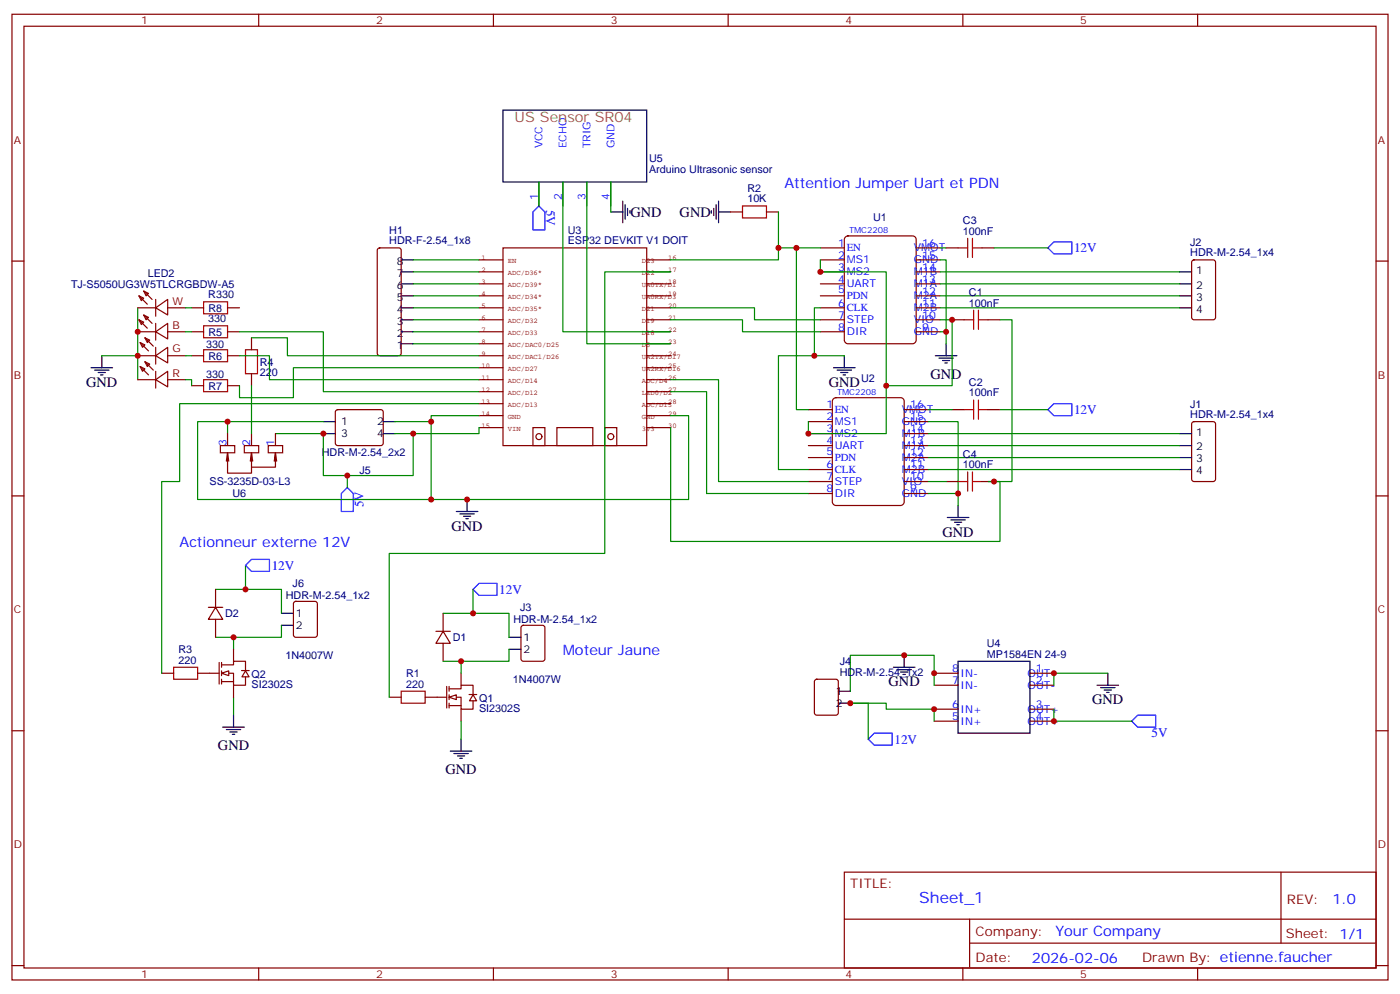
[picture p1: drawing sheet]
<svg xmlns="http://www.w3.org/2000/svg" width="412mm" height="293mm" viewBox="0 0 412 293" stroke-linecap="round" stroke-linejoin="round" font-family="sans-serif">
<g fill="none" stroke="#870000" stroke-width=".35">
<path d="M3.5 4.2h405.4v284.3h-405.4zM7.1 7.7h398.2v277.3h-398.2zM76.2 4.2v3.5M145.3 4.2v3.5M214.5 4.2v3.5M283.6 4.2v3.5M352.8 4.2v3.5M158.7 53.6v7M165.8 53.6v7M172.9 53.6v7M179.9 53.6v7M3.5 76.9h3.6"/>
<path d="M215.2 62.4h3.5M225.8 62.4h3.5M241.7 73h7M241.7 76.5h7M248.9 69.9l.9-.4h19l.9 .4 .2 .6v29.7l-.5 .8-.6 .2h-19l-.9-.5-.2-.5v-29.7zM269.9 73h7M269.9 76.5h7M278.7 73h3.5M289.3 73h3.5M351.2 76.7l.5-.2h5.7l.6 .4 .1 16.6-.5 .6-5.9 .1-.6-.5-.1-16.5zM405.3 76.9h3.6M241.7 80h7"/>
<path d="M241.7 83.6h7M241.7 87.1h7M241.7 90.6h7M241.7 94.2h7M241.7 97.7h7M269.9 80h7M269.9 83.6h7M269.9 87.1h7M269.9 90.6h7M269.9 94.2h7M269.9 97.7h7M280.5 94.2h3.5"/>
<path d="M291 94.2h3.6M245.4 117.5l.8-.4h19.1l.8 .4 .2 .6v29.7l-.4 .8-.6 .2h-19.1l-.8-.4-.2-.6v-29.7zM238.1 120.6h7.1M238.1 124.1h7.1M238.1 127.7h7.1M238.1 131.2h7.1M238.1 134.7h7.1M238.1 138.3h7.1M266.3 120.6h7.1M266.3 124.1h7.1M266.3 127.7h7.1M266.3 131.2h7.1"/>
<path d="M266.3 134.7h7.1M266.3 138.3h7.1M280.5 120.6h3.5M291 120.6h3.6M351.2 124.3l.5-.2h5.7l.6 .5 .1 16.5-.5 .6-5.9 .1-.6-.5-.1-16.5zM3.5 146h3.6M238.1 141.8h7.1M238.1 145.3h7.1M266.3 141.8h7.1M266.3 145.3h7.1M278.7 141.8h3.5M289.3 141.8h3.5"/>
<path d="M405.3 146h3.6M135.8 198.2v3.6M153.7 184.3l.5-.2h5.6l.7 .4v9.5l-.4 .6-5.9 .1-.7-.5v-9.4zM275.2 198.2h7M303.4 198.2h7M3.5 215.2h3.6M128.8 205.3h2.8M131.6 202.1v6.4M132.3 205.3h3.5v3.5h3.5v-2.5M132.3 202.8h3.5v-1h3.5v2.8M132.3 202.1v1.4M132.3 204.6v1.4"/>
<path d="M132.3 207v1.5M132.3 207.8h3.5M135.8 208.8v3.5M138.2 204.5h2.2M139.3 204.6l1.1 1.7h-2.1zM240.1 200.2l.5-.2h5.6l.7 .4v9.5l-.4 .6-5.9 .1-.7-.5v-9.4zM275.2 201.8h7M275.2 208.8h7M275.2 212.3h7M303.4 201.8h7M303.4 208.8h7M303.4 212.3h7"/>
<path d="M405.3 215.2h3.6M248.7 256.8h156.6v28.2h-156.6zM377.3 256.8v20.9M248.7 270.6h156.5M285.6 277.7h119.6M285.6 270.6v14.1M3.5 284.3h3.6M76.2 285v3.5M145.3 285v3.5M214.5 285v3.5M283.6 285v3.5M352.8 285v3.5"/>
<path d="M405.3 284.3h3.6"/>
</g>
<g fill="none" stroke="#850000" stroke-width=".35">
<path d="M141.1 76.5h7.1M148.2 73h42.3v58.2h-42.3zM190.5 76.5h7.1M141.1 80h7.1M141.1 83.6h7.1M141.1 87.1h7.1M141.1 90.6h7.1M141.1 94.2h7.1M141.1 97.7h7.1M190.5 80h7.1M190.5 83.6h7.1M190.5 87.1h7.1"/>
<path d="M190.5 90.6h7.1M190.5 94.2h7.1M190.5 97.7h7.1M141.1 108.3h7.1M141.1 111.8h7.1M141.1 115.3h7.1M141.1 118.9h7.1M141.1 101.2h7.1M141.1 104.7h7.1M190.5 108.3h7.1M190.5 111.8h7.1M190.5 115.3h7.1"/>
<path d="M190.5 118.9h7.1M190.5 101.2h7.1M190.5 104.7h7.1M141.1 122.4h7.1M141.1 125.9h7.1M157 125.9h3.5v5.3h-3.5zM164 125.9h10.6v5.3h-10.6zM178.2 125.9h3.5v5.3h-3.5zM190.5 122.4h7.1M190.5 125.9h7.1"/>
<circle cx="158.7" cy="128.6" r=".88"/>
<circle cx="179.9" cy="128.6" r=".88"/>
</g>
<path d="M158.7 60.6l1.8 1.8v5.3h-3.5v-5.3zM310.4 71.2h5.3v3.6h-5.3l-1.7-1.8zM310.4 118.9h5.3v3.5h-5.3l-1.7-1.8zM102.3 143.5l1.8 1.8v5.3h-3.6v-5.3zM255.8 217.6l1.7-1.7h5.3v3.5h-5.3zM335.1 210.6h5.3v3.5h-5.3l-1.7-1.8z" fill="none" stroke="#00f" stroke-width=".35"/>
<g fill="none" stroke="#008700" stroke-width=".35">
<path d="M229.3 62.4v10.6h5.3M229.3 73v3.5h-31.7M241.7 73h-7.1v47.6h3.5M241.7 76.5v3.5h19.4v33.6M276.9 76.5h1.8v21.2M276.9 73h1.8M292.8 73h15.9M241.7 90.6h-1.8v14.1h8.8M276.9 97.7h1.8v3.5M276.9 80h70.6M276.9 83.6h70.6M276.9 87.1h70.6"/>
<path d="M276.9 90.6h70.6M280.5 94.2v19.4h-19.4v14.1h-23v-3.6M294.6 94.2h3.5v47.6h-7.1M197.6 111.8h14.1v30h26.4M197.6 115.3h10.5v30h30M239.9 104.7h-10.6v33.6h8.8M197.6 125.9v33.5h97v-17.6h-1.8M273.4 124.1h8.8v21.2M273.4 127.7h74.1M273.4 131.2h74.1M273.4 134.7h74.1M273.4 138.3h74.1"/>
<path d="M273.4 120.6h7.1M294.6 120.6h14.1M273.4 145.3h8.8v3.5M273.4 141.8h5.3M326.3 198.2h-15.9v3.6M275.2 212.3v-3.5h-14.1v-1.8h-10.6h5.3v10.6M275.2 201.8v-8.9h-24.7v10.6M310.4 208.8v3.5h23"/>
</g>
<g fill="none" stroke="#000" stroke-width=".35">
<path d="M148.2 32.4h42.3v21.2h-42.3zM183.4 59.2v6.4M211.7 59.2v6.4M179.9 62.4h3.5M184.1 60.3v4.2M184.9 61.3v2.2M185.6 62.1v.7M209.5 62.1v.7M210.3 61.3v2.2M211 60.3v4.2M211.7 62.4h3.5M347.5 80h3.5"/>
<path d="M347.5 83.6h3.5M347.5 87.1h3.5M347.5 90.6h3.5M245.5 108.3h6.4M246.6 109h4.2M247.6 109.7h2.2M248.4 110.4h.7M248.7 104.7v3.6M275.5 104.7h6.4M276.6 105.4h4.2M277.6 106.2h2.2M278.3 106.9h.7"/>
<path d="M278.7 101.2v3.5M347.5 127.7h3.5M347.5 131.2h3.5M347.5 134.7h3.5M347.5 138.3h3.5M134.4 150.6h6.4M135.5 151.3h4.2M136.5 152h2.1M137.2 152.7h.7M137.6 147.1v3.5M279 152.4h6.4M280.1 153.1h4.2"/>
<path d="M281.2 153.8h2.1M281.9 154.5h.7M282.2 148.8v3.6M149.9 187.6h3.6M149.9 191.2h3.6M263.2 196.5h6.3M264.2 197.2h4.3M265.3 197.9h2.1M266 198.6h.7M266.3 192.9v3.6M282.2 194.7h21.2v21.2h-21.2zM326.3 198.2v3.6"/>
<path d="M135.8 217.6v3.6M246.9 203.5h3.6M246.9 207h3.6M323.1 201.8h6.4M324.2 202.5h4.2M325.3 203.2h2.1M326 203.9h.7M132.6 221.2h6.4M133.7 221.9h4.2M134.8 222.6h2.1M135.5 223.3h.7"/>
</g>
<g fill="none" stroke="#a10000" stroke-width=".35">
<path d="M218.7 60.6h7.1v3.6h-7.1zM282.2 73h2.8M285 70.2v5.6M286.5 73h2.8M286.5 70.2v5.6M284 94.2h2.8M286.8 91.3v5.7M288.2 91.3v5.7M288.2 94.2h2.8M286.8 117.8v5.6M288.2 117.8v5.6M284 120.6h2.8"/>
<path d="M285 139v5.6M286.5 139v5.6M288.2 120.6h2.8M282.2 141.8h2.8M286.5 141.8h2.8"/>
</g>
<path d="M132.3 205.3l2.1-.7v1.4z" fill="#fff" stroke="#870000" stroke-width=".35"/>
<g fill="none" stroke="#870000" stroke-width=".35">
<path d="M111.4 73.2l.4-.2h5.7l.5 .2 .2 .5v30.3l-.3 .5-.4 .2h-5.7l-.5-.2-.2-.5v-30.3zM99 120.8l.5-.2h12.7l.5 .2 .2 .5-.1 9.5-.6 .4-13-.1-.4-.6v-9.2zM61.4 178.8h4.2M63.5 178.8l2.1 3.6h-4.2zM63.5 173.5v5.3M47.6 198.2h3.6M58.2 198.2h6.4M63.5 182.4v5.2M64.6 195.1v6.3M65.3 198.2h3.5v3.6h3.5v-2.5M65.3 195.8h3.5v-1.1h3.5v2.8M65.3 195.1v1.4"/>
<path d="M65.3 197.5v1.4M65.3 200v1.4M68.8 191.2v3.5M71.1 197.4h2.3M72.3 197.5l1.1 1.8h-2.1zM128.4 185.9h4.2M130.5 185.9l2.1 3.5h-4.2zM130.5 180.6v5.3M130.5 189.4v5.3M65.3 200.7h3.5M68.8 201.8v3.5M114.7 205.3h3.5"/>
<path d="M125.2 205.3h3.6"/>
</g>
<g fill="none" stroke="#008700" stroke-width=".35">
<path d="M158.7 53.6v7M165.8 53.6v44.1h31.8M172.9 53.6v47.6h24.7M179.9 53.6v8.8M121.7 76.5h19.4M121.7 94.2h19.4M121.7 97.7h19.4M121.7 90.6h19.4M121.7 87.1h19.4M121.7 83.6h19.4M121.7 80h19.4M197.6 90.6h24.6v3.6h19.5"/>
<path d="M197.6 94.2h21.1v3.5h23M197.6 80h-19.4v82.9h-63.5v42.4M276.9 94.2h3.6M121.7 101.2h19.4M81.1 127.7h14.1v12.3h7.1v3.5M95.2 124.1h-28.2v3.6M63.5 173.5h19.4v7.1M72.3 166.5v7M139.3 173.5v7.1M63.5 187.6h5.3v3.6M82.9 184.1v3.5h-14.1M130.5 194.7h5.3v3.5"/>
<path d="M130.5 180.6h19.4v7M149.9 191.2v3.5h-14.1M68.8 205.3v5.3M135.8 212.3v5.3"/>
</g>
<path d="M72.3 166.5l1.8-1.8h5.3v3.5h-5.3zM139.3 173.5l1.8-1.7h5.3v3.5h-5.3z" fill="none" stroke="#00f" stroke-width=".35"/>
<path d="M51.2 196.5h7v3.5h-7zM118.2 203.5h7v3.5h-7z" fill="none" stroke="#a10000" stroke-width=".35"/>
<path d="M118.2 76.5h3.5M118.2 97.7h3.5M118.2 94.2h3.5M118.2 90.6h3.5M118.2 87.1h3.5M118.2 83.6h3.5M118.2 80h3.5M118.2 101.2h3.5M95.2 124.1h3.6M95.2 127.7h3.6M112.9 124.1h3.5M112.9 127.7h3.5" fill="none" stroke="#000" stroke-width=".35"/>
<path d="M65.3 198.2l2.1-.7v1.4z" fill="#fff" stroke="#870000" stroke-width=".35"/>
<g fill="none" stroke="#870000" stroke-width=".35">
<path d="M40.6 90.6h5.3M40.6 97.7h5.3M40.9 87.1l1.4 .7-.7 .7zM40.9 94.2l1.4 .7-.7 .7zM40.9 87.1l2.5 2.5M40.9 94.2l2.5 2.4M42.3 85.7l1.4 .7-.7 .7zM42.3 92.7l1.4 .8-.7 .7zM42.3 85.7l2.5 2.5M42.3 92.7l2.5 2.5M42.7 99.4l1.4 .8-.7 .7zM42.7 99.4l2.5 2.5"/>
<path d="M45.9 90.6l3.5-2.4v4.5zM45.9 97.7l3.5-2.5v4.6zM45.9 88.2v4.9M45.9 95.2v5M49.4 90.6h5.3M49.4 97.7h5.3M56.4 90.6h3.6M56.4 97.7h3.6M67 90.6h3.6M67 97.7h3.6M74.1 99.4v3.6M40.6 104.7h5.3"/>
<path d="M40.6 111.8h5.3M41.3 100.9l1.4 .7-.7 .7zM41.3 107.9l1.4 .7-.7 .7zM41.3 100.9l2.4 2.4M41.3 107.9l2.4 2.5M42.7 106.5l1.4 .7-.7 .7zM42.7 106.5l2.5 2.5M45.9 104.7l3.5-2.4v4.6zM45.9 111.8l3.5-2.5v4.6zM45.9 102.3v4.9M45.9 109.3v5M49.4 104.7h5.3"/>
<path d="M49.4 111.8h5.3M56.4 104.7h3.6M56.4 113.6h3.6M67 104.7h3.6M67 113.6h3.6M74.1 110v3.6M64.9 131.2h4.2v2.1h-4.2zM67 133.3v6h7.1v-6l-.4 2.5M67 127.7v3.5M67 133.3l.4 2.5M67 133.3l-.3 2.5M72 131.2h4.2v2.1h-4.2z"/>
<path d="M74.1 127.7v3.5M74.1 133.3l.3 2.5M79 131.2h4.3v2.1h-4.3zM80.8 135.8l.3-2.5v4.2h-7M81.1 127.7v3.5M81.1 133.3l.4 2.5M86.7 177.3l.4-.2h5.7l.6 .4 .1 9.4-.5 .7h-5.9l-.6-.4-.1-9.4z"/>
</g>
<path d="M26.8 108.3h6.4M27.9 109h4.2M28.9 109.7h2.1M29.6 110.4h.7M30 104.7v3.6M82.9 180.6h3.5M82.9 184.1h3.5M65.6 214.1h6.4M66.7 214.8h4.2M67.7 215.5h2.1M68.4 216.2h.7M68.8 210.6v3.5" fill="none" stroke="#000" stroke-width=".35"/>
<g fill="none" stroke="#008700" stroke-width=".35">
<path d="M40.6 90.6v21.2M54.7 97.7h1.7M54.7 90.6h1.7M70.6 97.7h24.6v17.6h45.9M74.1 99.4h10.6v5.3h56.4M30 104.7h10.6M54.7 111.8h1.7v1.8M54.7 104.7h1.7M70.6 104.7h8.8v7.1h61.7M74.1 113.6v14.1M141.1 118.9h-88.2v22.9h-5.3v56.4M141.1 108.3h-54.7v8.8h-15.8v-3.5"/>
<path d="M67 124.1h-8.8v23h68.8M116.4 127.7h5.3v12.3h-19.4M141.1 122.4h-14.1v1.7M141.1 125.9v1.8h-19.4M197.6 122.4h5.2v24.7h-75.8v-23h-10.6"/>
</g>
<path d="M60 95.9h7v3.5h-7zM60 88.9h7v3.5h-7zM60 103h7v3.5h-7zM60 111.8h7v3.5h-7zM72.3 103h3.5v7h-3.5z" fill="none" stroke="#a10000" stroke-width=".35"/>
<g fill="#c00">
<circle cx="278.7" cy="97.7" r=".88"/>
<circle cx="282.2" cy="145.3" r=".88"/>
<circle cx="310.4" cy="198.2" r=".88"/>
<circle cx="310.4" cy="212.3" r=".88"/>
<circle cx="275.2" cy="208.8" r=".88"/>
<circle cx="275.2" cy="198.2" r=".88"/>
<circle cx="266.3" cy="192.9" r=".88"/>
<circle cx="137.6" cy="147.1" r=".88"/>
<circle cx="239.9" cy="104.7" r=".88"/>
<circle cx="250.5" cy="207" r=".88"/>
<circle cx="234.6" cy="73" r=".88"/>
<circle cx="229.3" cy="73" r=".88"/>
<circle cx="135.8" cy="194.7" r=".88"/>
<circle cx="139.3" cy="180.6" r=".88"/>
<circle cx="292.8" cy="141.8" r=".88"/>
<circle cx="280.5" cy="94.2" r=".88"/>
<circle cx="238.1" cy="127.7" r=".88"/>
<circle cx="261.1" cy="113.6" r=".88"/>
<circle cx="241.7" cy="80" r=".88"/>
<circle cx="72.3" cy="173.5" r=".88"/>
<circle cx="68.8" cy="187.6" r=".88"/>
<circle cx="127" cy="124.1" r=".88"/>
<circle cx="95.3" cy="127.7" r=".88"/>
<circle cx="121.7" cy="127.7" r=".88"/>
<circle cx="67" cy="124.1" r=".88"/>
<circle cx="127" cy="147.1" r=".88"/>
<circle cx="102.3" cy="140" r=".88"/>
<circle cx="40.6" cy="104.7" r=".88"/>
<circle cx="40.6" cy="97.7" r=".88"/>
</g>
<text font-size="4.6" fill="#00f" x="270.8" y="265.8">Sheet_1</text>
<text font-size="4.2" fill="#990" x="151.6" y="35.9">US Sensor SR04</text>
<g font-size="4.2" fill="#00f">
<text x="231.1" y="55.4">Attention Jumper Uart et PDN</text>
<text x="52.9" y="161.2">Actionneur externe 12V</text>
<text x="165.8" y="192.9">Moteur Jaune</text>
<text x="392.5" y="266">1.0</text>
<text x="310.9" y="275.6">Your Company</text>
<text x="304" y="283.4">2026-02-06</text>
</g>
<g font-size="4.2">
<text x="185.7" y="63.8">GND</text>
<text x="200.2" y="63.8">GND</text>
<text x="25.4" y="113.9">GND</text>
<text x="244.1" y="113.9">GND</text>
<text x="274.1" y="111.4">GND</text>
<text x="133" y="156.2">GND</text>
<text x="277.6" y="158">GND</text>
<text x="261.8" y="202.1">GND</text>
<text x="321.7" y="207.4">GND</text>
<text x="64.2" y="220.8">GND</text>
<text x="131.2" y="227.9">GND</text>
</g>
<g font-size="3.9" fill="#00f">
<text x="160.9" y="61.7" transform="rotate(90 160.9 61.7)">5V</text>
<text x="316.4" y="74.3">12V</text>
<text x="316.4" y="121.9">12V</text>
<text x="107.1" y="149.3" transform="rotate(-90 107.1 149.3)">5V</text>
<text x="80" y="167.8">12V</text>
<text x="147.1" y="174.8">12V</text>
<text x="263.5" y="218.9">12V</text>
<text x="339.2" y="217.1">5V</text>
</g>
<g font-size="3.9" fill="#800">
<text x="250.5" y="261.4">TITLE:</text>
<text x="379.1" y="266">REV:</text>
<text x="287.4" y="275.6">Company:</text>
<text x="378.7" y="276.2">Sheet: 1/1</text>
<text x="287.4" y="283.2">Date:</text>
<text x="336.4" y="283.3">Drawn By: etienne.faucher</text>
</g>
<g font-size="3.2" fill="#800">
<text x="41.6" y="7.2">1</text>
<text x="110.8" y="7.2">2</text>
<text x="179.9" y="7.2">3</text>
<text x="249.1" y="7.2">4</text>
<text x="318.2" y="7.2">5</text>
<text x="4.1" y="42.3">A</text>
<text x="405.9" y="42.3">A</text>
<text x="50.8" y="89.9">W</text>
<text x="50.8" y="97">B</text>
<text x="50.8" y="103.7">G</text>
<text x="4.1" y="111.4">B</text>
<text x="50.8" y="111.1">R</text>
<text x="405.9" y="111.4">B</text>
<text x="4.1" y="180.6">C</text>
<text x="405.9" y="180.6">C</text>
<text x="4.1" y="249.7">D</text>
<text x="405.9" y="249.7">D</text>
<text x="41.6" y="288">1</text>
<text x="110.8" y="288">2</text>
<text x="179.9" y="288">3</text>
<text x="249.1" y="288">4</text>
<text x="318.2" y="288">5</text>
</g>
<g font-size="3.2" fill="#00f">
<text x="159.8" y="43.7" transform="rotate(-90 159.8 43.7)">VCC</text>
<text x="166.9" y="43.7" transform="rotate(-90 166.9 43.7)">ECHO</text>
<text x="173.9" y="43.7" transform="rotate(-90 173.9 43.7)">TRIG</text>
<text x="181" y="43.7" transform="rotate(-90 181 43.7)">GND</text>
<text x="158.4" y="58.9" transform="rotate(-90 158.4 58.9)">1</text>
<text x="165.5" y="58.9" transform="rotate(-90 165.5 58.9)">2</text>
<text x="172.5" y="58.9" transform="rotate(-90 172.5 58.9)">3</text>
<text x="179.6" y="58.9" transform="rotate(-90 179.6 58.9)">4</text>
<text x="246.9" y="72.6">1</text>
<text x="246.9" y="76.2">2</text>
<text x="249.4" y="74">EN</text>
<text x="249.4" y="77.6">MS1</text>
<text x="269.2" y="77.6">GND</text>
<text x="269.2" y="74">VMOT</text>
<text x="271.6" y="76.2">15</text>
<text x="271.6" y="72.6">16</text>
<text x="246.9" y="79.7">3</text>
<text x="246.9" y="83.2">4</text>
<text x="249.4" y="81.1">MS2</text>
<text x="269.2" y="81.1">M1B</text>
<text x="271.6" y="83.2">13</text>
<text x="271.6" y="79.7">14</text>
<text x="246.9" y="86.2">5</text>
<text x="249.4" y="84.6">UART</text>
<text x="249.4" y="88.2">PDN</text>
<text x="269.2" y="88.2">M2A</text>
<text x="269.2" y="84.6">M1A</text>
<text x="271.6" y="86.7">12</text>
<text x="246.9" y="90.3">6</text>
<text x="246.9" y="93.8">7</text>
<text x="249.4" y="91.7">CLK</text>
<text x="249.4" y="95.2">STEP</text>
<text x="269.2" y="95.2">VIO</text>
<text x="269.2" y="91.7">M2B</text>
<text x="271.6" y="93.8">10</text>
<text x="271.6" y="90.3">11</text>
<text x="246.9" y="97.3">8</text>
<text x="249.4" y="98.7">DIR</text>
<text x="269.2" y="98.7">GND</text>
<text x="271.6" y="97.3">9</text>
<text x="243.4" y="120.3">1</text>
<text x="243.4" y="123.8">2</text>
<text x="245.9" y="121.7">EN</text>
<text x="245.9" y="125.2">MS1</text>
<text x="265.6" y="125.2">GND</text>
<text x="265.6" y="121.7">VMOT</text>
<text x="268.1" y="123.8">15</text>
<text x="268.1" y="120.3">16</text>
<text x="66.7" y="131.2" transform="rotate(-90 66.7 131.2)">3</text>
<text x="73.7" y="131.2" transform="rotate(-90 73.7 131.2)">2</text>
<text x="80.8" y="131.2" transform="rotate(-90 80.8 131.2)">1</text>
<text x="243.4" y="127.3">3</text>
<text x="243.4" y="130.8">4</text>
<text x="245.9" y="128.7">MS2</text>
<text x="265.6" y="128.7">M1B</text>
<text x="268.1" y="130.8">13</text>
<text x="268.1" y="127.3">14</text>
<text x="243.4" y="133.8">5</text>
<text x="243.4" y="137.9">6</text>
<text x="245.9" y="132.3">UART</text>
<text x="245.9" y="135.8">PDN</text>
<text x="265.6" y="135.8">M2A</text>
<text x="265.6" y="132.3">M1A</text>
<text x="268.1" y="137.9">11</text>
<text x="268.1" y="134.4">12</text>
<text x="243.4" y="141.4">7</text>
<text x="245.9" y="139.3">CLK</text>
<text x="245.9" y="142.8">STEP</text>
<text x="265.6" y="142.8">VIO</text>
<text x="265.6" y="139.3">M2B</text>
<text x="268.1" y="141.4">10</text>
<text x="243.4" y="145">8</text>
<text x="245.9" y="146.4">DIR</text>
<text x="265.6" y="146.4">GND</text>
<text x="268.1" y="145">9</text>
<text x="280.5" y="197.9">8</text>
<text x="305.2" y="197.9">1</text>
<text x="280.5" y="201.4">7</text>
<text x="282.9" y="202.8">IN-</text>
<text x="282.9" y="199.3">IN-</text>
<text x="302.7" y="199.3">OUT-</text>
<text x="302.7" y="202.8">OUT-</text>
<text x="305.2" y="201.4">2</text>
<text x="280.5" y="208.5">6</text>
<text x="282.9" y="209.9">IN+</text>
<text x="302.7" y="209.9">OUT+</text>
<text x="305.2" y="208.5">3</text>
<text x="280.5" y="212">5</text>
<text x="282.9" y="213.4">IN+</text>
<text x="302.7" y="213.4">OUT+</text>
<text x="305.2" y="212">4</text>
</g>
<g font-size="3.2" fill="#000080">
<text x="191.2" y="47.8">U5</text>
<text x="191.2" y="50.8">Arduino Ultrasonic sensor</text>
<text x="220.1" y="59.6">10K</text>
<text x="220.1" y="56.4">R2</text>
<text x="257.2" y="64.9">U1</text>
<text x="283.6" y="65.9">C3</text>
<text x="114.7" y="71.9">HDR-F-2.54_1x8</text>
<text x="114.7" y="68.8">H1</text>
<text x="167.2" y="71.9">ESP32 DEVKIT V1 DOIT</text>
<text x="167.2" y="68.8">U3</text>
<text x="283.6" y="69.1">100nF</text>
<text x="350.6" y="75.5">HDR-M-2.54_1x4</text>
<text x="350.6" y="72.4">J2</text>
<text x="43.5" y="81.5">LED2</text>
<text x="20.9" y="84.7">TJ-S5050UG3W5TLCRGBDW-A5</text>
<text x="61.3" y="87.8">R330</text>
<text x="285.4" y="87.1">C1</text>
<text x="61.3" y="94.9">330</text>
<text x="61.4" y="91.8">R8</text>
<text x="285.4" y="90.3">100nF</text>
<text x="61.4" y="98.9">R5</text>
<text x="60.8" y="102.3">330</text>
<text x="61.4" y="105.9">R6</text>
<text x="76.6" y="107.7">R4</text>
<text x="60.8" y="111.2">330</text>
<text x="76.6" y="110.8">220</text>
<text x="253.7" y="112.6">U2</text>
<text x="285.4" y="113.6">C2</text>
<text x="61.4" y="114.7">R7</text>
<text x="285.4" y="116.7">100nF</text>
<text x="350.6" y="123.1">HDR-M-2.54_1x4</text>
<text x="350.6" y="120.1">J1</text>
<text x="94.8" y="134.1">HDR-M-2.54_2x2</text>
<text x="283.6" y="137.9">100nF</text>
<text x="283.6" y="134.7">C4</text>
<text x="61.7" y="142.9">SS-3235D-03-L3</text>
<text x="105.9" y="139.4">J5</text>
<text x="68.5" y="146.5">U6</text>
<text x="86.2" y="172.8">J6</text>
<text x="84.2" y="176.4">HDR-M-2.54_1x2</text>
<text x="153.2" y="179.9">J3</text>
<text x="66.3" y="181.7">D2</text>
<text x="151.2" y="183.5">HDR-M-2.54_1x2</text>
<text x="133.3" y="188.8">D1</text>
<text x="290.7" y="190.5">U4</text>
<text x="52.6" y="195.4">220</text>
<text x="52.6" y="192.2">R3</text>
<text x="84.1" y="194.1">1N4007W</text>
<text x="247.3" y="195.9">J4</text>
<text x="290.7" y="193.6">MP1584EN 24-9</text>
<text x="74.1" y="202.5">SI2302S</text>
<text x="74.1" y="199.5">Q2</text>
<text x="119.6" y="202.5">220</text>
<text x="119.6" y="199.3">R1</text>
<text x="151.1" y="201.1">1N4007W</text>
<text x="247.3" y="198.9">HDR-M-2.54_1x2</text>
<text x="141.1" y="209.6">SI2302S</text>
<text x="141.1" y="206.6">Q1</text>
</g>
<g font-size="3.2">
<text x="116.9" y="77.9">8</text>
<text x="116.9" y="81.5">7</text>
<text x="352.3" y="80.8">1</text>
<text x="116.9" y="88.5">5</text>
<text x="116.9" y="85">6</text>
<text x="352.3" y="85">2</text>
<text x="352.3" y="88.5">3</text>
<text x="116.9" y="95.6">3</text>
<text x="116.9" y="92">4</text>
<text x="352.3" y="92">4</text>
<text x="116.9" y="99.1">2</text>
<text x="116.9" y="102.6">1</text>
<text x="100.5" y="125.2">1</text>
<text x="111.1" y="125.2">2</text>
<text x="100.5" y="128.7">3</text>
<text x="111.1" y="128.7">4</text>
<text x="352.3" y="128.4">1</text>
<text x="352.3" y="132.6">2</text>
<text x="352.3" y="136.1">3</text>
<text x="352.3" y="139.7">4</text>
<text x="87.1" y="181.6">1</text>
<text x="87.1" y="185.2">2</text>
<text x="154.2" y="188.7">1</text>
<text x="154.2" y="192.2">2</text>
<text x="246.2" y="204.6">1</text>
<text x="246.2" y="208.1">2</text>
</g>
<g font-size="2.5" fill="#00f">
<text x="250.1" y="68.7">TMC2208</text>
<text x="246.6" y="116.3">TMC2208</text>
</g>
<g font-size="2.1" fill="#840000">
<text x="141.8" y="76.5">1</text>
<text x="149.6" y="77.6">EN</text>
<text x="189.1" y="77.6">D23</text>
<text x="196.8" y="76.5">16</text>
<text x="141.8" y="80">2</text>
<text x="141.8" y="83.5">3</text>
<text x="149.6" y="81.1">ADC/D36*</text>
<text x="189.1" y="81.1">D22</text>
<text x="196.8" y="80">17</text>
<text x="196.8" y="83.5">18</text>
<text x="141.8" y="87.1">4</text>
<text x="149.6" y="84.6">ADC/D39*</text>
<text x="149.6" y="88.2">ADC/D34*</text>
<text x="189.1" y="84.6">UA0TX/D1</text>
<text x="189.1" y="88.2">UA0RX/D3</text>
<text x="196.8" y="87.1">19</text>
<text x="141.8" y="90.6">5</text>
<text x="141.8" y="94.1">6</text>
<text x="149.6" y="91.7">ADC/D35*</text>
<text x="149.6" y="95.2">ADC/D32</text>
<text x="189.1" y="91.7">D21</text>
<text x="189.1" y="95.2">D19</text>
<text x="196.8" y="90.6">20</text>
<text x="196.8" y="94.1">21</text>
<text x="141.8" y="97.6">7</text>
<text x="141.8" y="101.2">8</text>
<text x="149.6" y="98.7">ADC/D33</text>
<text x="189.1" y="98.7">D18</text>
<text x="196.8" y="97.6">22</text>
<text x="196.8" y="101.2">23</text>
<text x="141.8" y="104.7">9</text>
<text x="149.6" y="102.3">ADC/DAC0/D25</text>
<text x="149.6" y="105.8">ADC/DAC1/D26</text>
<text x="189.1" y="102.3">D5</text>
<text x="189.1" y="105.8">UA2TX/D17</text>
<text x="196.8" y="104.7">24</text>
<text x="141.8" y="108.2">10</text>
<text x="141.8" y="111.8">11</text>
<text x="149.6" y="109.3">ADC/D27</text>
<text x="149.6" y="112.9">ADC/D14</text>
<text x="189.1" y="109.3">UA2RX/D16</text>
<text x="189.1" y="112.9">ADC/D4</text>
<text x="196.8" y="108.2">25</text>
<text x="196.8" y="111.8">26</text>
<text x="141.8" y="115.3">12</text>
<text x="141.8" y="118.8">13</text>
<text x="149.6" y="116.4">ADC/D12</text>
<text x="149.6" y="119.9">ADC/D13</text>
<text x="189.1" y="116.4">LED0/D2</text>
<text x="189.1" y="119.9">ADC/D15</text>
<text x="196.8" y="115.3">27</text>
<text x="196.8" y="118.8">28</text>
<text x="141.8" y="122.3">14</text>
<text x="141.8" y="125.9">15</text>
<text x="149.6" y="123.4">GND</text>
<text x="189.1" y="123.4">GND</text>
<text x="196.8" y="122.3">29</text>
<text x="196.8" y="125.9">30</text>
<text x="149.6" y="127">VIN</text>
<text x="189.1" y="127">3V3</text>
</g>
</svg>
